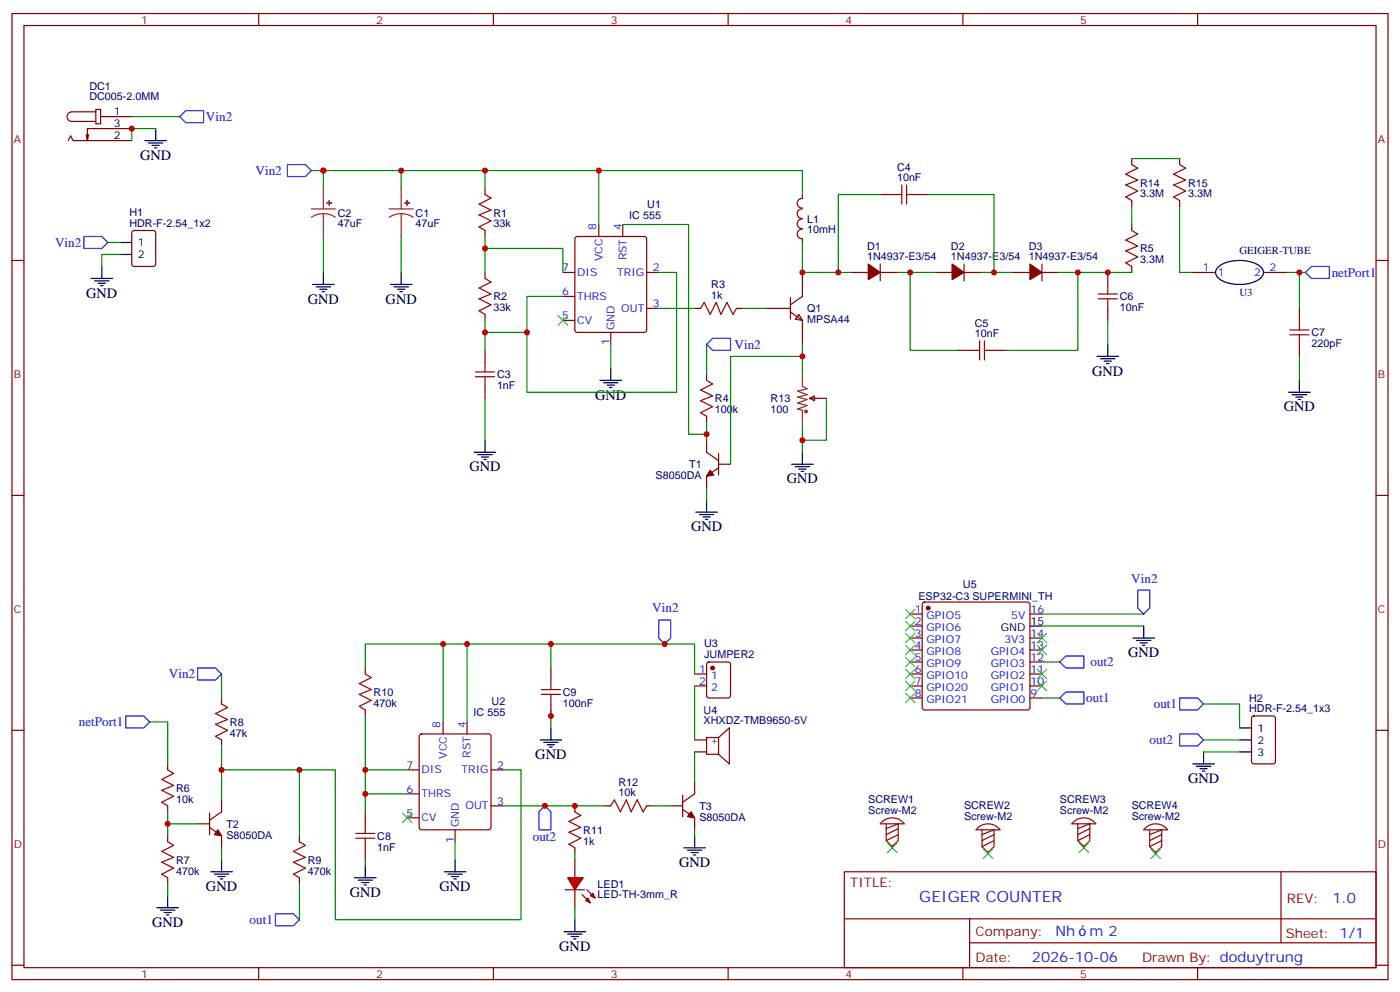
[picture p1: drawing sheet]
<svg xmlns="http://www.w3.org/2000/svg" width="412mm" height="292mm" viewBox="0 0 412 292" stroke-linecap="round" stroke-linejoin="round" font-family="sans-serif">
<g fill="none" stroke="#870000" stroke-width=".35">
<path d="M3.5 4h405.4v284.3h-405.4zM7.1 7.5h398.2v277.3h-398.2zM76.2 4v3.5M145.3 4v3.5M214.5 4v3.5M283.6 4v3.5M352.8 4v3.5M26.1 39.6l-.3 1.8M28.2 32.2h1.4v4.2h-1.4zM28.2 32.9h-7a1.41 1.41 0 0 0-1.4 1.4 1.41 1.41 0 0 0 1.4 1.4h7M29.6 34.3h9.2M38.8 37.9h-13v3.5l-.4-1.8"/>
<path d="M20.1 41.4l.7-1.4 .7 1.4h17.3M142.9 55.5v1.8M236.3 58.4a1.41 1.41 0 0 0-1.5 1.4 1.41 1.41 0 0 0 1.5 1.4M236.4 57.3v1M259.3 57.3h3.5M269.9 57.3h3.5M3.5 76.7h3.6M39 68l.5-.2h5.7l.6 .5 .1 9.4-.5 .7h-5.9l-.6-.4-.1-9.5zM142.9 67.8v1.8M169.6 69.8l.4-.2h19.8l.5 .2 .2 .5v26.8l-.2 .5-.5 .2h-19.8l-.5-.2-.2-.5v-26.8zM176.4 66.1v3.5M183.4 66.1v3.5"/>
<path d="M236.3 64.5a1.41 1.41 0 0 0-1.5 1.4 1.41 1.41 0 0 0 1.5 1.4M236.3 61.5a1.41 1.41 0 0 0-1.5 1.4 1.41 1.41 0 0 0 1.5 1.4M236.3 67.5a1.41 1.41 0 0 0-1.5 1.4 1.41 1.41 0 0 0 1.5 1.4M236.4 70.3v1.1M259.3 77.7v5M284 77.7v5M306.9 77.7v5M405.3 76.7h3.6M142.9 80.2v1.8M142.9 92.5v1.8M165.8 80.2h3.5M165.8 94.3h3.5"/>
<path d="M165.8 87.2h3.5M179.9 97.8v3.6M190.5 80.2h3.5M190.5 90.8h3.5M204.6 90.8h1.8M217 90.8h1.7M250.5 80.2h5.3M259.3 80.2h5.3M275.2 80.2h5.3M284 80.2h5.3M298.1 80.2h5.3M306.9 80.2h5.3"/>
<path d="M326.3 80.2v3.5M326.3 90.8v3.5M351 80.2h7.1M372.2 80.2h7M382.8 90.8v3.5M142.9 103.1v3.5M142.9 113.7v3.5M208.1 110.2v1.7M238.5 117.2l1.4-.7v1.4zM238.5 117.2h4.9M282.2 103.1h3.6M292.8 103.1h3.5"/>
<path d="M382.8 101.4v3.5M208.1 122.5v1.8M208.1 129.6v3.5l3.6 2.5M211.7 137.7l-3.6 2.5v3.5M211.7 136.6h3.5M211.7 133.5v6.3M3.5 145.8h3.6M405.3 145.8h3.6M271.9 177.4l.4-.2h30.4l.5 .2 .2 .5v30.3l-.2 .5-.5 .3h-30.4l-.5-.3-.2-.5v-30.3zM107.6 196.6v1.8M162.3 196.6v3.5M204.6 198.4h3.5"/>
<path d="M208.4 195l.4-.2h5.7l.6 .5 .1 9.4-.5 .7h-5.9l-.6-.4-.1-9.5zM268.1 198.4h3.5M268.1 180.7h3.5M268.1 187.8h3.5M268.1 191.3h3.5M268.1 194.8h3.5M268.1 184.3h3.5M303.4 198.4h3.5M303.4 180.7h3.5M303.4 187.8h3.5M303.4 191.3h3.5M303.4 194.8h3.5"/>
<path d="M3.5 214.9h3.6M65.3 205.4v1.8M65.3 217.8v1.7M107.6 209v1.7M123.7 216.2l.5-.2h19.7l.5 .2 .2 .5v26.8l-.2 .5-.5 .2h-19.7l-.5-.2-.2-.5v-26.8zM130.5 212.5v3.5M137.6 212.5v3.5M162.3 207.2v3.5M204.6 201.9h3.5M204.6 217.8h3.5M211.7 217.1h-3.6v4.9h3.6M211.7 217.1v4.9"/>
<path d="M211.7 217.1l3.1-2.9v10.6l-3.1-2.8M268.1 201.9h3.5M268.1 205.4h3.5M303.4 201.9h3.5M303.4 205.4h3.5M368.9 210.9l.5-.2h5.6l.7 .4v13l-.5 .7h-5.8l-.7-.4v-13zM405.3 214.9h3.6M49.4 224.8v1.8M49.4 237.2v1.7M61.7 239.3v6.3M65.3 235.4v3.5l-3.6 2.5M107.6 238.9v3.6"/>
<path d="M119.9 226.6h3.6M119.9 233.6h3.6M144.6 226.6h3.6M144.6 237.2h3.6M169.3 237.2v1.7M178.2 237.2h1.7M190.5 237.2h1.8M197.6 237.2h3.5M201.1 238.2l3.5 2.5v3.5M201.1 234v6.3M204.6 230.1v3.5l-3.5 2.5M204.6 221.3h3.5"/>
<path d="M49.4 246v1.8M49.4 258.3v1.8M58.2 242.5h3.5M61.7 243.5l3.6 2.5v3.5M88.2 246v1.8M88.2 258.3v1.8M107.6 249.5v3.5M119.9 240.7h3.6M134.1 244.2v3.6M169.3 249.5v1.8M248.7 256.6h156.6v28.2h-156.6zM377.3 256.6v20.9"/>
<path d="M248.7 270.4h156.5M285.6 277.5h119.6M285.6 270.4v14.1M3.5 284.1h3.6M76.2 284.8v3.5M145.3 284.8v3.5M214.5 284.8v3.5M283.6 284.8v3.5M352.8 284.8v3.5M405.3 284.1h3.6"/>
</g>
<g fill="none" stroke="#a10000" stroke-width=".35">
<path d="M142.9 57.3l1.7 1-3.5 1.8 3.5 1.7-3.5 1.5 3.5 1.7-3.5 1.8 1.8 1M262.8 57.3h2.8M265.6 54.4v5.7M267.1 57.3h2.8M267.1 54.4v5.7M142.9 82l1.7 1-3.5 1.8 3.5 1.7-3.5 1.4 3.5 1.8-3.5 1.8 1.8 1M206.4 90.8l1-1.8 1.8 3.5 1.8-3.5 1.4 3.5 1.7-3.5 1.8 3.5 1.1-1.7M323.5 86.5h5.6M323.5 87.9h5.6M326.3 83.7v2.8M326.3 87.9v2.9M379.9 97.1h5.7"/>
<path d="M379.9 98.5h5.7M382.8 94.3v2.8M382.8 98.5v2.9M140.1 110.9h5.6M140.1 109.5h5.6M142.9 106.6v2.9M142.9 110.9v2.8M208.1 111.9l1.8 1.1-3.5 1.8 3.5 1.7-3.5 1.4 3.5 1.8-3.5 1.8 1.7 1M285.8 103.1h2.8M288.6 100.3v5.6M290 103.1h2.8M290 100.3v5.6"/>
<path d="M107.6 198.4l1.8 1-3.6 1.8 3.6 1.8-3.6 1.4 3.6 1.7-3.6 1.8 1.8 1.1M65.3 207.2l1.7 1-3.5 1.8 3.5 1.8-3.5 1.4 3.5 1.7-3.5 1.8 1.8 1.1M159.5 203h5.6M159.5 204.4h5.6M162.3 200.1v2.9M162.3 204.4v2.8M49.4 226.6l1.8 1-3.6 1.8 3.6 1.8-3.6 1.4 3.6 1.8-3.6 1.7 1.8 1.1M169.3 238.9l1.8 1.1-3.5 1.8 3.5 1.7-3.5 1.4 3.5 1.8-3.5 1.8 1.7 1M179.9 237.2l1.1-1.8 1.7 3.5 1.8-3.5 1.4 3.5 1.8-3.5 1.7 3.5 1.1-1.7M49.4 247.8l1.8 1-3.6 1.8 3.6 1.7-3.6 1.5 3.6 1.7-3.6 1.8 1.8 1M88.2 247.8l1.8 1-3.6 1.8 3.6 1.7-3.6 1.5 3.6 1.7-3.6 1.8 1.8 1M104.8 245.3h5.6"/>
<path d="M104.8 246.7h5.6M107.6 242.5v2.8M107.6 246.7v2.8"/>
<circle cx="237.4" cy="121.1" r=".35"/>
</g>
<g fill="#870000" stroke="#870000" stroke-width=".35">
<path d="M209.2 138.4l1.1 1.4-2.2 .4z"/>
<path d="M255.8 77.7l3.5 2.5-3.5 2.1z"/>
<path d="M280.5 77.7l3.5 2.5-3.5 2.1z"/>
<path d="M303.4 77.7l3.5 2.5-3.5 2.1z"/>
<path d="M64.2 244.2l1.1 1.8-2.2-.4z"/>
<path d="M203.6 238.9l1 1.8-2.1-.4z"/>
<circle cx="209.9" cy="196.6" r=".53"/>
<circle cx="273.4" cy="179" r=".53"/>
</g>
<g fill="none" stroke="#000" stroke-width=".35">
<path d="M45.9 37.9v3.5M42.7 41.4h6.3M43.7 42.1h4.3M44.8 42.8h2.1M45.5 43.5h.7M30 78.4v3.6M35.3 71.4h3.5M35.3 74.9h3.5M358.9 78.6a11.3 11.3 0 0 1 12.5 0 2.18 2.18 0 0 1-.6 3.7 11.6 11.6 0 0 1-11.9-.5 2.06 2.06 0 0 1 0-3.2zM26.8 82h6.4M27.9 82.7h4.2M28.9 83.4h2.1"/>
<path d="M29.6 84.1h.7M92.1 83.7h6.3M93.1 84.4h4.3M94.2 85.1h2.1M94.9 85.8h.7M95.2 80.2v3.5M115 83.7h6.4M116.1 84.4h4.2M117.1 85.1h2.1M117.8 85.8h.7M118.2 80.2v3.5M176.7 111.9h6.4"/>
<path d="M177.8 112.6h4.2M178.9 113.3h2.1M179.6 114.1h.7M179.9 108.4v3.5M323.1 104.9h6.4M324.2 105.6h4.2M325.3 106.3h2.1M326 107h.7M326.3 101.4v3.5M379.6 115.5h6.3M380.6 116.2h4.3M381.7 116.9h2.1"/>
<path d="M382.4 117.6h.7M382.8 111.9v3.6M139.7 133.1h6.3M140.8 133.8h4.2M141.8 134.5h2.1M142.5 135.2h.7M142.9 129.6v3.5M233.2 136.6h6.3M234.2 137.3h4.3M235.3 138h2.1M236 138.7h.7M236.4 133.1v3.5"/>
<path d="M205 150.7h6.3M206 151.4h4.3M207.1 152.2h2.1M207.8 152.9h.7M208.1 147.2v3.5M303.4 184.3h3.5M333.7 187.8h6.4M334.8 188.5h4.2M335.8 189.2h2.2M336.5 189.9h.8M336.9 184.3v3.5M159.1 217.8h6.4"/>
<path d="M160.2 218.5h4.2M161.2 219.2h2.1M161.9 219.9h.7M162.3 214.2v3.6M365.1 217.8h3.6M365.1 214.2h3.6M351.4 224.8h6.3M352.4 225.5h4.3M353.5 226.2h2.1M354.2 226.9h.7M354.5 221.3v3.5M365.1 221.3h3.6"/>
<path d="M62.1 256.6h6.3M63.1 257.3h4.3M64.2 258h2.1M64.9 258.7h.7M65.3 253v3.6M104.4 258.3h6.4M105.5 259h4.2M106.5 259.8h2.2M107.6 254.8v3.5M130.9 256.6h6.3M131.9 257.3h4.3M133 258h2.1"/>
<path d="M133.7 258.7h.7M134.1 253v3.6M201.4 249.5h6.4M202.5 250.2h4.2M203.6 250.9h2.1M204.3 251.6h.7M204.6 246v3.5M46.2 267.2h6.4M47.3 267.9h4.2M48.3 268.6h2.1M49 269.3h.7M49.4 263.6v3.6"/>
<path d="M107.2 260.5h.7M166.2 274.2h6.3M167.2 274.9h4.2M168.3 275.6h2.1M169 276.3h.7M169.3 270.7v3.5"/>
</g>
<g fill="none" stroke="#008700" stroke-width=".35">
<path d="M38.8 34.3h14.1M45.9 37.9h-7.1v3.5M91.7 50.2h3.5M95.2 55.5v-5.3h81.2v15.9M118.2 50.2v5.3M142.9 50.2v5.3M176.4 50.2h60v7.1M259.3 57.3h-12.4v22.9M273.4 57.3h19.4v22.9M31.7 71.4h3.6M35.3 74.9h-5.3v3.5M95.2 69.6v10.6"/>
<path d="M118.2 69.6v10.6M142.9 73.1h22.9v7.1M142.9 69.6v10.6M183.4 66.1h19.4v61.7h5.3M236.4 71.4v8.8h14.1M347.5 60.8v19.4h3.5M142.9 94.3v8.8M165.8 87.2h-10.6v10.6h-12.3M194 80.2h5.3v35.3h-44.1v-17.7M194 90.8h10.6M264.6 80.2h10.6M268.1 80.2v22.9h14.1"/>
<path d="M289.3 80.2h8.8M312.2 80.2h21.2M317.5 80.2v22.9h-21.2M326.3 94.3v7.1M379.2 80.2h5.3M382.8 80.2v10.6M142.9 117.2v12.4M179.9 101.4v7M208.1 101.4v8.8M236.4 104.9h-21.2v31.7M243.4 117.2v12.4h-7M382.8 104.9v7"/>
<path d="M208.1 124.3v5.3M236.4 124.3v8.8M208.1 143.7v3.5M65.3 198.4v7M107.6 196.6v-7.1h97v8.9M130.5 189.5v23M137.6 189.5v23M162.3 189.5v7.1M306.9 194.8h5.3M306.9 180.7h30M306.9 184.3h30M44.1 212.5h5.3v12.3"/>
<path d="M65.3 219.5v15.9M107.6 210.7v15.9M162.3 209v5.2M204.6 201.9v15.9M306.9 205.4h5.3M354.5 207.2h10.6v7M354.5 217.8h10.6M49.4 238.9v7.1M65.3 226.6h22.9v19.4M88.2 226.6h10.6v44.1h54.7v-44.1h-5.3M119.9 233.6h-12.3v5.3M119.9 226.6h-12.3v7"/>
<path d="M148.2 237.2h30M192.3 237.2h5.3M204.6 221.3v8.8M354.5 221.3h10.6M49.4 242.5h8.8M65.3 249.5v3.5M107.6 253v1.8M134.1 247.8v5.2M204.6 244.2v1.8M49.4 260.1v3.5M88.2 260.1v10.6M169.3 267.2v3.5"/>
</g>
<g fill="none" stroke="#00f" stroke-width=".35">
<path d="M54.7 32.6h5.3v3.5h-5.3l-1.8-1.8zM84.7 48.4h5.3l1.7 1.8-1.7 1.8h-5.3zM24.7 69.6h5.3l1.7 1.8-1.7 1.7h-5.3zM386.3 78.4h5.3v3.6h-5.3l-1.8-1.8zM209.9 99.6h5.3v3.5h-5.3l-1.8-1.7zM335.1 173.7h3.6v5.3l-1.8 1.7-1.8-1.7zM58.2 196.6h5.3l1.8 1.8-1.8 1.7h-5.3zM194 182.5h3.6v5.3l-1.8 1.7-1.8-1.7zM314 193.1h5.3v3.5h-5.3l-1.8-1.8zM37 210.7h5.3l1.8 1.8-1.8 1.7h-5.3zM312.2 205.4l1.8-1.7h5.3v3.5h-5.3zM347.5 205.4h5.3l1.7 1.8-1.7 1.8h-5.3z"/>
<path d="M347.5 216h5.3l1.7 1.8-1.7 1.7h-5.3zM160.5 237.2l1.8 1.7v5.3h-3.6v-5.3zM81.1 268.9h5.3l1.8 1.8-1.8 1.8h-5.3z"/>
</g>
<g fill="none" stroke="#3c3" stroke-width=".35">
<path d="M164.4 92.9l2.8 2.8M167.2 92.9l-2.8 2.8M266.7 179.3l2.8 2.8M269.5 179.3l-2.8 2.8M266.7 182.8l2.8 2.9M266.7 186.4l2.8 2.8M266.7 189.9l2.8 2.8M266.7 193.4l2.8 2.9M266.7 197l2.8 2.8M269.5 182.8l-2.8 2.9M269.5 186.4l-2.8 2.8M269.5 189.9l-2.8 2.8"/>
<path d="M269.5 193.4l-2.8 2.9M269.5 197l-2.8 2.8M305.5 197l2.8 2.8M305.5 189.9l2.8 2.8M305.5 186.4l2.8 2.8M308.3 197l-2.8 2.8M308.3 189.9l-2.8 2.8M308.3 186.4l-2.8 2.8M266.7 200.5l2.8 2.8M266.7 204l2.8 2.8M269.5 200.5l-2.8 2.8M269.5 204l-2.8 2.8"/>
<path d="M305.5 200.5l2.8 2.8M308.3 200.5l-2.8 2.8M118.5 239.3l2.9 2.8M121.4 239.3l-2.9 2.8"/>
</g>
<path d="M95.2 55.5v6M118.2 55.5v6M91.7 61.5h7.1M95.2 62.9l-1.8 .2-1.7 .9M95.2 62.9l1.9 .2 1.7 .9M95.2 62.9v6.7M114.7 61.5h7M118.2 62.9l-1.9 .2-1.6 .9M118.2 62.9l1.8 .2 1.7 .9M118.2 62.9v6.7M236.4 110.2v3.5l1.4 .7-2.9 .7 2.9 1.1-2.9 .7 2.9 .7-2.9 1 2.9 .7-2.9 1.1 1.5 .4v3.5" fill="none" stroke="#8c2424" stroke-width=".35"/>
<g fill="#8c2424" stroke="#8c2424" stroke-width=".35">
<path d="M96.3 59.7l1.4 .1z"/>
<path d="M97 59v1.4z"/>
<path d="M119.2 59.7l1.4 .1z"/>
<path d="M119.9 59v1.4z"/>
</g>
<path d="M235.3 92.5l1.1 1.8-2.2-.4z" fill="#fff" stroke="#870000" stroke-width=".35"/>
<path d="M225.8 90.8h7M232.8 91.8l3.6 2.5v7.1M232.8 87.6v6.3M236.4 80.2v7l-3.6 2.5" fill="none" stroke="#870000" stroke-width=".35"/>
<path d="M218.7 90.8h7.1M236.4 101.4v8.8" fill="none" stroke="#008700" stroke-width=".35"/>
<g fill="#f00" stroke="#870000" stroke-width=".35">
<path d="M167.2 258.3h4.6l-2.5 3.6z"/>
<path d="M166.5 261.9h5.7z"/>
</g>
<g fill="#870000" stroke="#870000" stroke-width=".35">
<path d="M172.9 261.9l1.4 1.4z"/>
<path d="M171.4 263.3l1.5 1.4z"/>
</g>
<g fill="#f00" stroke="#870000" stroke-width=".35">
<path d="M174.6 262.9l.7 1.4-1.4-.7z"/>
<path d="M173.2 264.3l.7 1.4-1.4-.7z"/>
</g>
<path d="M333.4 46.7v1.7M333.4 59v1.8M347.5 46.7v1.7M347.5 59v1.8M333.4 66.1v1.7M333.4 78.4v1.8M169.3 253v5.3M262.8 248.8v.7M291 250.6v.7M319.3 248.8v.7M340.4 250.6v.7M169.3 261.9v5.3" fill="none" stroke="#870000" stroke-width=".35"/>
<path d="M333.4 46.7h14.1M333.4 60.8v5.3M169.3 251.3v1.7" fill="none" stroke="#008700" stroke-width=".35"/>
<g fill="none" stroke="#a10000" stroke-width=".35">
<path d="M333.4 48.4l1.7 1.1-3.5 1.8 3.5 1.7-3.5 1.4 3.5 1.8-3.5 1.8 1.8 1M347.5 48.4l1.7 1.1-3.5 1.8 3.5 1.7-3.5 1.4 3.5 1.8-3.5 1.8 1.8 1M333.4 67.8l1.7 1.1-3.5 1.8 3.5 1.7-3.5 1.4 3.5 1.8-3.5 1.8 1.8 1M259.7 242a4.4 4.4 0 0 1 6.6 .5h-7zM261.1 242.5v4.9l1.7 1.8 1.8-1.8v-4.9l-3.5 1.4M264.6 243.9l-3.5 1.7M264.6 245.6l-3.5 1.8M287.9 243.8a4.4 4.4 0 0 1 6.7 .4h-7.1zM289.3 244.2v5l1.7 1.7 1.8-1.7v-5l-3.5 1.4M292.8 245.6l-3.5 1.8M292.8 247.4l-3.5 1.8M316.1 242a4.4 4.4 0 0 1 6.7 .5h-7.1z"/>
<path d="M317.5 242.5v4.9l1.8 1.8 1.7-1.8v-4.9l-3.5 1.4M321 243.9l-3.5 1.7M321 245.6l-3.5 1.8M337.3 243.8a4.4 4.4 0 0 1 6.7 .4h-7.1zM338.7 244.2v5l1.7 1.7 1.8-1.7v-5l-3.5 1.4M342.2 245.6l-3.5 1.8M342.2 247.4l-3.5 1.8"/>
</g>
<path d="M261.4 248.1l2.8 2.8M264.2 248.1l-2.8 2.8M289.6 249.9l2.9 2.8M292.5 249.9l-2.9 2.8M317.9 248.1l2.8 2.8M320.7 248.1l-2.8 2.8M339 249.9l2.8 2.8M341.8 249.9l-2.8 2.8" fill="none" stroke="#3c3" stroke-width=".35"/>
<g fill="#c00">
<circle cx="142.9" cy="73.1" r=".88"/>
<circle cx="142.9" cy="97.8" r=".88"/>
<circle cx="155.2" cy="97.8" r=".88"/>
<circle cx="236.4" cy="129.6" r=".88"/>
<circle cx="208.1" cy="127.8" r=".88"/>
<circle cx="326.3" cy="80.2" r=".88"/>
<circle cx="246.9" cy="80.2" r=".88"/>
<circle cx="292.8" cy="80.2" r=".88"/>
<circle cx="268.1" cy="80.2" r=".88"/>
<circle cx="317.5" cy="80.2" r=".88"/>
<circle cx="176.4" cy="50.2" r=".88"/>
<circle cx="142.9" cy="50.2" r=".88"/>
<circle cx="118.2" cy="50.2" r=".88"/>
<circle cx="95.3" cy="50.2" r=".88"/>
<circle cx="38.8" cy="37.9" r=".88"/>
<circle cx="49.4" cy="242.5" r=".88"/>
<circle cx="65.3" cy="226.6" r=".88"/>
<circle cx="88.2" cy="226.6" r=".88"/>
<circle cx="107.6" cy="233.6" r=".88"/>
<circle cx="107.6" cy="226.6" r=".88"/>
<circle cx="195.8" cy="189.5" r=".88"/>
<circle cx="162.3" cy="189.5" r=".88"/>
<circle cx="162.3" cy="210.7" r=".88"/>
<circle cx="130.5" cy="189.5" r=".88"/>
<circle cx="137.6" cy="189.5" r=".88"/>
<circle cx="160.5" cy="237.2" r=".88"/>
<circle cx="169.3" cy="237.2" r=".88"/>
<circle cx="236.4" cy="80.2" r=".88"/>
<circle cx="236.4" cy="104.9" r=".88"/>
<circle cx="382.8" cy="80.2" r=".88"/>
</g>
<text font-size="4.6" fill="#00f" x="270.8" y="265.6">GEIGER COUNTER</text>
<g font-size="4.2">
<text x="41.3" y="47">GND</text>
<text x="25.4" y="87.6">GND</text>
<text x="90.7" y="89.4">GND</text>
<text x="113.6" y="89.4">GND</text>
<text x="321.7" y="110.5">GND</text>
<text x="175.3" y="117.6">GND</text>
<text x="378.2" y="121.1">GND</text>
<text x="138.3" y="138.7">GND</text>
<text x="231.8" y="142.3">GND</text>
<text x="203.6" y="156.4">GND</text>
<text x="332.3" y="193.4">GND</text>
<text x="157.7" y="223.4">GND</text>
<text x="350" y="230.5">GND</text>
<text x="200" y="255.2">GND</text>
<text x="60.7" y="262.2">GND</text>
<text x="103" y="264">GND</text>
<text x="129.5" y="262.2">GND</text>
<text x="44.8" y="272.8">GND</text>
<text x="164.7" y="279.9">GND</text>
</g>
<g font-size="4.2" fill="#00f">
<text x="392.5" y="265.8">1.0</text>
<text x="310.9" y="275.4">Nh</text>
<text x="321" y="275.4">m 2</text>
<text x="304" y="283.2">2026-10-06</text>
</g>
<g font-size="3.9" fill="#00f">
<text x="60.7" y="35.6">Vin2</text>
<text x="75.3" y="51.5">Vin2</text>
<text x="16.2" y="72.6">Vin2</text>
<text x="392.3" y="81.4">netPort1</text>
<text x="216.4" y="102.6">Vin2</text>
<text x="333.3" y="171.4">Vin2</text>
<text x="192.1" y="180.3">Vin2</text>
<text x="321.2" y="196.1">out2</text>
<text x="49.7" y="199.6">Vin2</text>
<text x="320" y="206.8">out1</text>
<text x="339.9" y="208.5">out1</text>
<text x="23.2" y="213.7">netPort1</text>
<text x="338.6" y="219.1">out2</text>
<text x="157" y="247.6">out2</text>
<text x="73.5" y="271.9">out1</text>
</g>
<g font-size="3.9" fill="#800">
<text x="250.5" y="261.2">TITLE:</text>
<text x="379.1" y="265.8">REV:</text>
<text x="287.4" y="275.4">Company:</text>
<text x="378.7" y="276">Sheet: 1/1</text>
<text x="287.4" y="283">Date:</text>
<text x="336.4" y="283.1">Drawn By: doduytrung</text>
</g>
<g font-size="3.2" fill="#800">
<text x="41.6" y="7">1</text>
<text x="110.8" y="7">2</text>
<text x="179.9" y="7">3</text>
<text x="249.1" y="7">4</text>
<text x="318.2" y="7">5</text>
<text x="4.1" y="42.1">A</text>
<text x="405.9" y="42.1">A</text>
<text x="4.1" y="111.2">B</text>
<text x="405.9" y="111.2">B</text>
<text x="4.1" y="180.4">C</text>
<text x="405.9" y="180.4">C</text>
<text x="4.1" y="249.5">D</text>
<text x="405.9" y="249.5">D</text>
<text x="41.6" y="287.8">1</text>
<text x="110.8" y="287.8">2</text>
<text x="179.9" y="287.8">3</text>
<text x="249.1" y="287.8">4</text>
<text x="318.2" y="287.8">5</text>
</g>
<g font-size="3.2" fill="#000080">
<text x="26.3" y="29.6">DC005-2.0MM</text>
<text x="26.3" y="26.4">DC1</text>
<text x="264.2" y="53.4">10nF</text>
<text x="264.2" y="50.2">C4</text>
<text x="335.8" y="58.1">3.3M</text>
<text x="335.8" y="54.9">R14</text>
<text x="350" y="58.1">3.3M</text>
<text x="350" y="54.9">R15</text>
<text x="38.1" y="63.6">H1</text>
<text x="99.5" y="63.7">C2</text>
<text x="122.4" y="63.7">C1</text>
<text x="145.3" y="63.7">R1</text>
<text x="185.4" y="64.3">IC 555</text>
<text x="190.7" y="61.1">U1</text>
<text x="237.8" y="65.5">L1</text>
<text x="38.1" y="66.8">HDR-F-2.54_1x2</text>
<text x="99.5" y="66.9">47uF</text>
<text x="122.4" y="66.9">47uF</text>
<text x="145.3" y="66.9">33k</text>
<text x="237.8" y="68.7">10mH</text>
<text x="255.4" y="76.7">1N4937-E3/54</text>
<text x="255.4" y="73.5">D1</text>
<text x="280.1" y="76.7">1N4937-E3/54</text>
<text x="280.1" y="73.5">D2</text>
<text x="303" y="76.7">1N4937-E3/54</text>
<text x="303" y="73.5">D3</text>
<text x="335.8" y="77.5">3.3M</text>
<text x="335.8" y="74.3">R5</text>
<text x="365.1" y="74.9">GEIGER-TUBE</text>
<text x="145.3" y="88.4">R2</text>
<text x="209.5" y="87.9">1k</text>
<text x="209.5" y="84.8">R3</text>
<text x="329.8" y="88.4">C6</text>
<text x="365.1" y="87.2">U3</text>
<text x="145.3" y="91.6">33k</text>
<text x="237.8" y="95.1">MPSA44</text>
<text x="237.8" y="91.9">Q1</text>
<text x="329.8" y="91.5">10nF</text>
<text x="287.2" y="99.2">10nF</text>
<text x="287.2" y="96.1">C5</text>
<text x="386.3" y="99">C7</text>
<text x="386.3" y="102.1">220pF</text>
<text x="146.4" y="111.3">C3</text>
<text x="146.4" y="114.5">1nF</text>
<text x="210.6" y="118.4">R4</text>
<text x="227" y="118.3">R13</text>
<text x="210.6" y="121.6">100k</text>
<text x="227" y="121.5">100</text>
<text x="203" y="137.8">T1</text>
<text x="193.1" y="141">S8050DA</text>
<text x="283.6" y="173">U5</text>
<text x="270.5" y="176.6">ESP32-C3 SUPERMINI_TH</text>
<text x="207.4" y="190.5">U3</text>
<text x="207.4" y="193.6">JUMPER2</text>
<text x="110.1" y="208">470k</text>
<text x="110.1" y="204.9">R10</text>
<text x="144.8" y="207.5">U2</text>
<text x="165.8" y="208">100nF</text>
<text x="165.8" y="204.8">C9</text>
<text x="368" y="209.7">HDR-F-2.54_1x3</text>
<text x="368" y="206.5">H2</text>
<text x="67.7" y="213.7">R8</text>
<text x="139.5" y="210.7">IC 555</text>
<text x="207.3" y="213.2">XHXDZ-TMB9650-5V</text>
<text x="207.3" y="210">U4</text>
<text x="67.7" y="216.8">47k</text>
<text x="51.9" y="233.1">R6</text>
<text x="182.2" y="231.2">R12</text>
<text x="51.9" y="236.2">10k</text>
<text x="182.2" y="234.4">10k</text>
<text x="206" y="238.3">T3</text>
<text x="255.7" y="239.6">Screw-M2</text>
<text x="255.7" y="236.5">SCREW1</text>
<text x="284" y="238.2">SCREW2</text>
<text x="312.2" y="239.6">Screw-M2</text>
<text x="312.2" y="236.5">SCREW3</text>
<text x="333.4" y="238.2">SCREW4</text>
<text x="66.7" y="243.6">T2</text>
<text x="171.8" y="245.5">R11</text>
<text x="206" y="241.5">S8050DA</text>
<text x="284" y="241.4">Screw-M2</text>
<text x="333.4" y="241.4">Screw-M2</text>
<text x="66.7" y="246.8">S8050DA</text>
<text x="111.1" y="250.3">1nF</text>
<text x="111.1" y="247.2">C8</text>
<text x="171.8" y="248.6">1k</text>
<text x="51.9" y="257.4">470k</text>
<text x="51.9" y="254.3">R7</text>
<text x="90.7" y="257.4">470k</text>
<text x="90.7" y="254.3">R9</text>
<text x="176" y="261.3">LED1</text>
<text x="176" y="264.4">LED-TH-3mm_R</text>
</g>
<g font-size="3.2">
<text x="33.5" y="34">1</text>
<text x="33.5" y="37.5">3</text>
<text x="33.5" y="41">2</text>
<text x="40.6" y="72.4">1</text>
<text x="40.6" y="76">2</text>
<text x="294.8" y="185.7">GND</text>
<text x="303.6" y="183.9">15</text>
<text x="370.4" y="215.3">1</text>
<text x="370.4" y="218.8">2</text>
<text x="370.4" y="222.4">3</text>
</g>
<g font-size="3.2" fill="#00f">
<text x="175.6" y="67.7" transform="rotate(-90 175.6 67.7)">8</text>
<text x="183.1" y="67.8" transform="rotate(-90 183.1 67.8)">4</text>
<text x="177.4" y="76.9" transform="rotate(-90 177.4 76.9)">VCC</text>
<text x="184.5" y="76.6" transform="rotate(-90 184.5 76.6)">RST</text>
<text x="165.6" y="79.8">7</text>
<text x="170" y="81.2">DIS</text>
<text x="181.8" y="81.2">TRIG</text>
<text x="192.3" y="79.8">2</text>
<text x="354.3" y="79.8">1</text>
<text x="358.8" y="81.2">1</text>
<text x="369.5" y="81.2">2</text>
<text x="373.9" y="79.8">2</text>
<text x="165.6" y="86.9">6</text>
<text x="170" y="88.3">THRS</text>
<text x="165.6" y="93.9">5</text>
<text x="170" y="95.4">CV</text>
<text x="183" y="91.8">OUT</text>
<text x="192.3" y="90.4">3</text>
<text x="179.6" y="101.6" transform="rotate(-90 179.6 101.6)">1</text>
<text x="181" y="97.1" transform="rotate(-90 181 97.1)">GND</text>
<text x="269.4" y="183.9">2</text>
<text x="269.4" y="180.4">1</text>
<text x="272.9" y="185.7">GPIO6</text>
<text x="272.9" y="182.1">GPIO5</text>
<text x="297.9" y="182.1">5V</text>
<text x="303.6" y="180.4">16</text>
<text x="269.4" y="191">4</text>
<text x="269.4" y="187.4">3</text>
<text x="272.9" y="189.2">GPIO7</text>
<text x="295.9" y="189.2">3V3</text>
<text x="303.6" y="187.4">14</text>
<text x="303.6" y="191">13</text>
<text x="269.4" y="194.5">5</text>
<text x="272.9" y="196.3">GPIO9</text>
<text x="272.9" y="192.7">GPIO8</text>
<text x="291.9" y="192.7">GPIO4</text>
<text x="291.9" y="196.3">GPIO3</text>
<text x="303.6" y="194.5">12</text>
<text x="205.9" y="198">1</text>
<text x="205.9" y="201.5">2</text>
<text x="209.4" y="199.8">1</text>
<text x="209.4" y="203.3">2</text>
<text x="269.4" y="201.5">7</text>
<text x="269.4" y="198">6</text>
<text x="272.9" y="203.3">GPIO20</text>
<text x="272.9" y="199.8">GPIO10</text>
<text x="291.9" y="199.8">GPIO2</text>
<text x="291.9" y="203.3">GPIO1</text>
<text x="303.6" y="198">11</text>
<text x="303.6" y="201.5">10</text>
<text x="269.4" y="205.1">8</text>
<text x="272.9" y="206.8">GPIO21</text>
<text x="291.9" y="206.8">GPIO0</text>
<text x="303.6" y="205.1">9</text>
<text x="129.7" y="214.1" transform="rotate(-90 129.7 214.1)">8</text>
<text x="137.2" y="214.2" transform="rotate(-90 137.2 214.2)">4</text>
<text x="209.2" y="218.8">+</text>
<text x="119.7" y="226.2">7</text>
<text x="124.2" y="227.6">DIS</text>
<text x="131.6" y="223.3" transform="rotate(-90 131.6 223.3)">VCC</text>
<text x="136" y="227.6">TRIG</text>
<text x="138.6" y="223" transform="rotate(-90 138.6 223)">RST</text>
<text x="146.4" y="226.2">2</text>
<text x="119.7" y="233.3">6</text>
<text x="124.2" y="234.7">THRS</text>
<text x="137.2" y="238.2">OUT</text>
<text x="146.4" y="236.8">3</text>
<text x="119.7" y="240.3">5</text>
<text x="124.2" y="241.8">CV</text>
<text x="135.1" y="243.5" transform="rotate(-90 135.1 243.5)">GND</text>
<text x="133.7" y="248" transform="rotate(-90 133.7 248)">1</text>
</g>
</svg>
